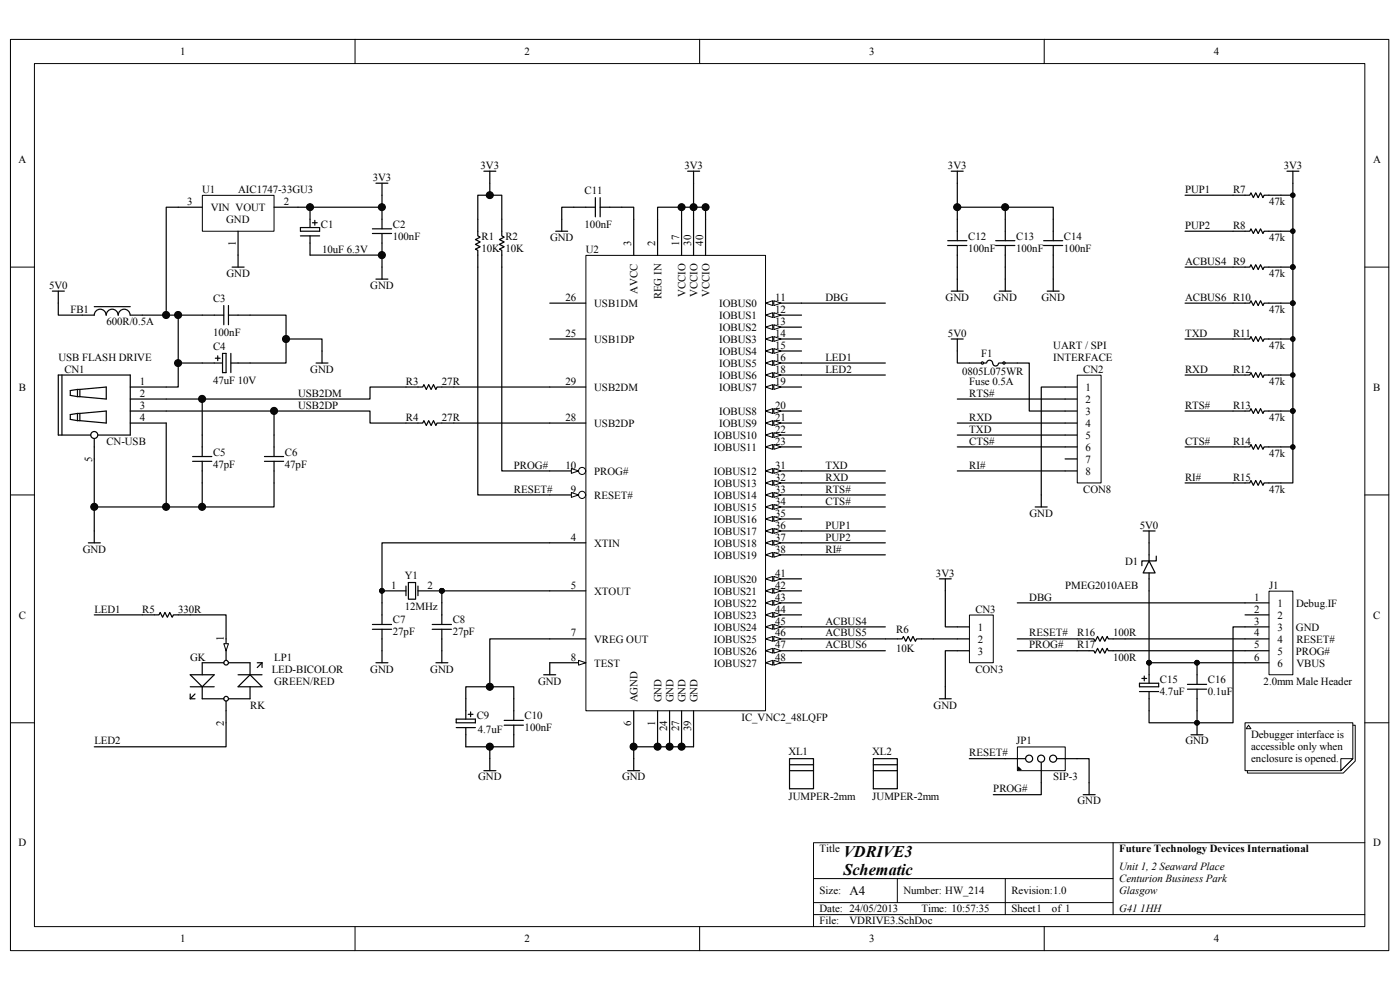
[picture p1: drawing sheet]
<svg xmlns="http://www.w3.org/2000/svg" width="420mm" height="297mm" viewBox="0 0 420 297" stroke-linecap="round" stroke-linejoin="round" font-family="sans-serif">
<path d="M3.1 11.8h413.5v273.1h-413.5z" fill="none" stroke="#000" stroke-width=".3"/>
<path d="M10.4 19.1h399v258.6h-399z" fill="#fff"/>
<g fill="none" stroke="#000" stroke-width=".3">
<path d="M10.3 19h399.1v258.7h-399.1zM106.5 11.8v7.2M209.9 11.8v7.2M313.3 11.8v7.2M3.1 80.1h7.2M409.4 80.1h7.2M3.1 148.3h7.2M409.4 148.3h7.2M3.1 216.6h7.2M409.4 216.6h7.2M333.9 252.6v21.5M409.4 252.6h-165.3v25.1"/>
<path d="M106.5 277.7v7.2M209.9 277.7v7.2M244.1 263.3h89.8M244.1 274.1h165.3M244.1 270.5h89.8M269.2 263.3v7.2M301.6 263.3v10.8M313.3 277.7v7.2"/>
<circle cx="146.9" cy="58.5" r=".69"/>
<circle cx="93" cy="62.1" r=".69"/>
<circle cx="114.6" cy="76.4" r=".7"/>
<circle cx="114.6" cy="62.1" r=".69"/>
<circle cx="204.5" cy="62.1" r=".69"/>
<circle cx="208.1" cy="62.1" r=".69"/>
<circle cx="287.2" cy="62.1" r=".69"/>
<circle cx="301.6" cy="62.1" r=".69"/>
<circle cx="49.8" cy="94.4" r=".7"/>
<circle cx="53.4" cy="94.4" r=".7"/>
<circle cx="53.4" cy="108.8" r=".69"/>
<circle cx="60.6" cy="119.6" r=".7"/>
<circle cx="85.8" cy="101.6" r=".7"/>
<circle cx="82.2" cy="123.2" r=".69"/>
<circle cx="28.3" cy="151.9" r=".7"/>
<circle cx="49.8" cy="151.9" r=".7"/>
<circle cx="60.6" cy="151.9" r=".7"/>
<circle cx="344.7" cy="198.6" r=".7"/>
<circle cx="359.1" cy="198.6" r=".7"/>
<circle cx="146.9" cy="205.8" r=".69"/>
<circle cx="359.1" cy="216.6" r=".69"/>
<circle cx="146.9" cy="223.8" r=".69"/>
<circle cx="190.1" cy="223.8" r=".7"/>
<circle cx="197.3" cy="223.8" r=".71"/>
<circle cx="200.9" cy="223.8" r=".69"/>
<circle cx="204.5" cy="223.8" r=".69"/>
</g>
<g fill="#000">
<circle cx="146.9" cy="58.5" r=".69"/>
<circle cx="93" cy="62.1" r=".69"/>
<circle cx="114.6" cy="76.4" r=".7"/>
<circle cx="114.6" cy="62.1" r=".69"/>
<circle cx="204.5" cy="62.1" r=".69"/>
<circle cx="208.1" cy="62.1" r=".69"/>
<circle cx="287.2" cy="62.1" r=".69"/>
<circle cx="301.6" cy="62.1" r=".69"/>
<circle cx="49.8" cy="94.4" r=".7"/>
<circle cx="53.4" cy="94.4" r=".7"/>
<circle cx="53.4" cy="108.8" r=".69"/>
<circle cx="60.6" cy="119.6" r=".7"/>
<circle cx="85.8" cy="101.6" r=".7"/>
<circle cx="82.2" cy="123.2" r=".69"/>
<circle cx="28.3" cy="151.9" r=".7"/>
<circle cx="49.8" cy="151.9" r=".7"/>
<circle cx="60.6" cy="151.9" r=".7"/>
<circle cx="344.7" cy="198.6" r=".7"/>
<circle cx="359.1" cy="198.6" r=".7"/>
<circle cx="146.9" cy="205.8" r=".69"/>
<circle cx="359.1" cy="216.6" r=".69"/>
<circle cx="146.9" cy="223.8" r=".69"/>
<circle cx="190.1" cy="223.8" r=".7"/>
<circle cx="197.3" cy="223.8" r=".71"/>
<circle cx="200.9" cy="223.8" r=".69"/>
<circle cx="204.5" cy="223.8" r=".69"/>
</g>
<path d="M175.8 76.6h53.9v136.4h-53.9z" fill="#fff"/>
<path d="M175.8 76.5h53.9v136.5h-53.9z" fill="none" stroke="#000" stroke-width=".3"/>
<path d="M229.7 90.8h10.8" fill="none" stroke="#000" stroke-width=".36"/>
<path d="M229.7 90.8l2.1-.7v1.5z" fill="#fff"/>
<path d="M229.7 90.8l2.1-.7v1.5z" fill="none" stroke="#000" stroke-width=".3"/>
<path d="M232.2 90.1l2.1 .7-2.1 .8z" fill="#fff"/>
<path d="M232.2 90.1l2.1 .7-2.1 .8z" fill="none" stroke="#000" stroke-width=".3"/>
<path d="M229.7 94.4h10.8" fill="none" stroke="#000" stroke-width=".36"/>
<path d="M229.7 94.4l2.1-.7v1.5z" fill="#fff"/>
<path d="M229.7 94.4l2.1-.7v1.5z" fill="none" stroke="#000" stroke-width=".3"/>
<path d="M232.2 93.7l2.1 .7-2.1 .8z" fill="#fff"/>
<path d="M232.2 93.7l2.1 .7-2.1 .8z" fill="none" stroke="#000" stroke-width=".3"/>
<path d="M229.7 98h10.8" fill="none" stroke="#000" stroke-width=".36"/>
<path d="M229.7 98l2.1-.7v1.5z" fill="#fff"/>
<path d="M229.7 98l2.1-.7v1.5z" fill="none" stroke="#000" stroke-width=".3"/>
<path d="M232.2 97.3l2.1 .7-2.1 .8z" fill="#fff"/>
<path d="M232.2 97.3l2.1 .7-2.1 .8z" fill="none" stroke="#000" stroke-width=".3"/>
<path d="M190.1 65.7v10.8M197.3 65.7v10.8M204.5 65.7v10.8M208.1 65.7v10.8M211.7 65.7v10.8M164.9 148.3h10.8" fill="none" stroke="#000" stroke-width=".36"/>
<circle cx="174.6" cy="148.3" r="1.07" fill="#fff"/>
<circle cx="174.6" cy="148.3" r="1.07" fill="none" stroke="#000" stroke-width=".3"/>
<path d="M171.4 147.6l2.2 .7-2.2 .8z" fill="#fff"/>
<path d="M171.4 147.6l2.2 .7-2.2 .8z" fill="none" stroke="#000" stroke-width=".3"/>
<path d="M164.9 141.1h10.8" fill="none" stroke="#000" stroke-width=".36"/>
<circle cx="174.6" cy="141.1" r="1.06" fill="#fff"/>
<circle cx="174.6" cy="141.1" r="1.06" fill="none" stroke="#000" stroke-width=".3"/>
<path d="M171.4 140.4l2.2 .7-2.2 .8z" fill="#fff"/>
<path d="M171.4 140.4l2.2 .7-2.2 .8z" fill="none" stroke="#000" stroke-width=".3"/>
<path d="M164.9 191.5h10.8M164.9 198.6h10.8" fill="none" stroke="#000" stroke-width=".36"/>
<path d="M173.6 197.9l2.1 .7-2.1 .7z" fill="#fff"/>
<path d="M173.6 197.9l2.1 .7-2.1 .7z" fill="none" stroke="#000" stroke-width=".3"/>
<path d="M164.9 90.8h10.8M164.9 101.6h10.8M164.9 116h10.8M229.7 105.2h10.8M164.9 126.8h10.8M164.9 162.7h10.8M164.9 177.1h10.8M190.1 213v10.8M197.3 213v10.8M200.9 213v10.8M204.5 213v10.8M208.1 213v10.8" fill="none" stroke="#000" stroke-width=".36"/>
<path d="M229.7 105.2l2.1-.7v1.4z" fill="#fff"/>
<path d="M229.7 105.2l2.1-.7v1.4z" fill="none" stroke="#000" stroke-width=".3"/>
<path d="M232.2 104.5l2.1 .7-2.1 .7z" fill="#fff"/>
<path d="M232.2 104.5l2.1 .7-2.1 .7z" fill="none" stroke="#000" stroke-width=".3"/>
<path d="M229.7 101.6h10.8" fill="none" stroke="#000" stroke-width=".36"/>
<path d="M229.7 101.6l2.1-.7v1.4z" fill="#fff"/>
<path d="M229.7 101.6l2.1-.7v1.4z" fill="none" stroke="#000" stroke-width=".3"/>
<path d="M232.2 100.9l2.1 .7-2.1 .7z" fill="#fff"/>
<path d="M232.2 100.9l2.1 .7-2.1 .7z" fill="none" stroke="#000" stroke-width=".3"/>
<path d="M229.7 108.8h10.8" fill="none" stroke="#000" stroke-width=".36"/>
<path d="M229.7 108.8l2.1-.7v1.4z" fill="#fff"/>
<path d="M229.7 108.8l2.1-.7v1.4z" fill="none" stroke="#000" stroke-width=".3"/>
<path d="M232.2 108.1l2.1 .7-2.1 .7z" fill="#fff"/>
<path d="M232.2 108.1l2.1 .7-2.1 .7z" fill="none" stroke="#000" stroke-width=".3"/>
<path d="M229.7 112.4h10.8" fill="none" stroke="#000" stroke-width=".36"/>
<path d="M229.7 112.4l2.1-.7v1.4z" fill="#fff"/>
<path d="M229.7 112.4l2.1-.7v1.4z" fill="none" stroke="#000" stroke-width=".3"/>
<path d="M232.2 111.7l2.1 .7-2.1 .7z" fill="#fff"/>
<path d="M232.2 111.7l2.1 .7-2.1 .7z" fill="none" stroke="#000" stroke-width=".3"/>
<path d="M229.7 116h10.8" fill="none" stroke="#000" stroke-width=".36"/>
<path d="M229.7 116l2.1-.7v1.4z" fill="#fff"/>
<path d="M229.7 116l2.1-.7v1.4z" fill="none" stroke="#000" stroke-width=".3"/>
<path d="M232.2 115.3l2.1 .7-2.1 .7z" fill="#fff"/>
<path d="M232.2 115.3l2.1 .7-2.1 .7z" fill="none" stroke="#000" stroke-width=".3"/>
<path d="M229.7 123.2h10.8" fill="none" stroke="#000" stroke-width=".36"/>
<path d="M229.7 123.2l2.1-.7v1.4z" fill="#fff"/>
<path d="M229.7 123.2l2.1-.7v1.4z" fill="none" stroke="#000" stroke-width=".3"/>
<path d="M232.2 122.5l2.1 .7-2.1 .7z" fill="#fff"/>
<path d="M232.2 122.5l2.1 .7-2.1 .7z" fill="none" stroke="#000" stroke-width=".3"/>
<path d="M229.7 126.8h10.8" fill="none" stroke="#000" stroke-width=".36"/>
<path d="M229.7 126.8l2.1-.7v1.4z" fill="#fff"/>
<path d="M229.7 126.8l2.1-.7v1.4z" fill="none" stroke="#000" stroke-width=".3"/>
<path d="M232.2 126.1l2.1 .7-2.1 .7z" fill="#fff"/>
<path d="M232.2 126.1l2.1 .7-2.1 .7z" fill="none" stroke="#000" stroke-width=".3"/>
<path d="M229.7 130.4h10.8" fill="none" stroke="#000" stroke-width=".36"/>
<path d="M229.7 130.4l2.1-.7v1.4z" fill="#fff"/>
<path d="M229.7 130.4l2.1-.7v1.4z" fill="none" stroke="#000" stroke-width=".3"/>
<path d="M232.2 129.7l2.1 .7-2.1 .7z" fill="#fff"/>
<path d="M232.2 129.7l2.1 .7-2.1 .7z" fill="none" stroke="#000" stroke-width=".3"/>
<path d="M229.7 133.9h10.8" fill="none" stroke="#000" stroke-width=".36"/>
<path d="M229.7 133.9l2.1-.7v1.5z" fill="#fff"/>
<path d="M229.7 133.9l2.1-.7v1.5z" fill="none" stroke="#000" stroke-width=".3"/>
<path d="M232.2 133.2l2.1 .7-2.1 .8z" fill="#fff"/>
<path d="M232.2 133.2l2.1 .7-2.1 .8z" fill="none" stroke="#000" stroke-width=".3"/>
<path d="M229.7 141.1h10.8" fill="none" stroke="#000" stroke-width=".36"/>
<path d="M229.7 141.1l2.1-.7v1.5z" fill="#fff"/>
<path d="M229.7 141.1l2.1-.7v1.5z" fill="none" stroke="#000" stroke-width=".3"/>
<path d="M232.2 140.4l2.1 .7-2.1 .8z" fill="#fff"/>
<path d="M232.2 140.4l2.1 .7-2.1 .8z" fill="none" stroke="#000" stroke-width=".3"/>
<path d="M229.7 144.7h10.8" fill="none" stroke="#000" stroke-width=".36"/>
<path d="M229.7 144.7l2.1-.7v1.5z" fill="#fff"/>
<path d="M229.7 144.7l2.1-.7v1.5z" fill="none" stroke="#000" stroke-width=".3"/>
<path d="M232.2 144l2.1 .7-2.1 .8z" fill="#fff"/>
<path d="M232.2 144l2.1 .7-2.1 .8z" fill="none" stroke="#000" stroke-width=".3"/>
<path d="M229.7 148.3h10.8" fill="none" stroke="#000" stroke-width=".36"/>
<path d="M229.7 148.3l2.1-.7v1.5z" fill="#fff"/>
<path d="M229.7 148.3l2.1-.7v1.5z" fill="none" stroke="#000" stroke-width=".3"/>
<path d="M232.2 147.6l2.1 .7-2.1 .8z" fill="#fff"/>
<path d="M232.2 147.6l2.1 .7-2.1 .8z" fill="none" stroke="#000" stroke-width=".3"/>
<path d="M229.7 155.5h10.8" fill="none" stroke="#000" stroke-width=".36"/>
<path d="M229.7 155.5l2.1-.7v1.5z" fill="#fff"/>
<path d="M229.7 155.5l2.1-.7v1.5z" fill="none" stroke="#000" stroke-width=".3"/>
<path d="M232.2 154.8l2.1 .7-2.1 .8z" fill="#fff"/>
<path d="M232.2 154.8l2.1 .7-2.1 .8z" fill="none" stroke="#000" stroke-width=".3"/>
<path d="M229.7 151.9h10.8" fill="none" stroke="#000" stroke-width=".36"/>
<path d="M229.7 151.9l2.1-.7v1.5z" fill="#fff"/>
<path d="M229.7 151.9l2.1-.7v1.5z" fill="none" stroke="#000" stroke-width=".3"/>
<path d="M232.2 151.2l2.1 .7-2.1 .8z" fill="#fff"/>
<path d="M232.2 151.2l2.1 .7-2.1 .8z" fill="none" stroke="#000" stroke-width=".3"/>
<path d="M229.7 159.1h10.8" fill="none" stroke="#000" stroke-width=".36"/>
<path d="M229.7 159.1l2.1-.7v1.5z" fill="#fff"/>
<path d="M229.7 159.1l2.1-.7v1.5z" fill="none" stroke="#000" stroke-width=".3"/>
<path d="M232.2 158.4l2.1 .7-2.1 .8z" fill="#fff"/>
<path d="M232.2 158.4l2.1 .7-2.1 .8z" fill="none" stroke="#000" stroke-width=".3"/>
<path d="M229.7 162.7h10.8" fill="none" stroke="#000" stroke-width=".36"/>
<path d="M229.7 162.7l2.1-.7v1.4z" fill="#fff"/>
<path d="M229.7 162.7l2.1-.7v1.4z" fill="none" stroke="#000" stroke-width=".3"/>
<path d="M232.2 162l2.1 .7-2.1 .7z" fill="#fff"/>
<path d="M232.2 162l2.1 .7-2.1 .7z" fill="none" stroke="#000" stroke-width=".3"/>
<path d="M229.7 166.3h10.8" fill="none" stroke="#000" stroke-width=".36"/>
<path d="M229.7 166.3l2.1-.7v1.4z" fill="#fff"/>
<path d="M229.7 166.3l2.1-.7v1.4z" fill="none" stroke="#000" stroke-width=".3"/>
<path d="M232.2 165.6l2.1 .7-2.1 .7z" fill="#fff"/>
<path d="M232.2 165.6l2.1 .7-2.1 .7z" fill="none" stroke="#000" stroke-width=".3"/>
<path d="M229.7 173.5h10.8" fill="none" stroke="#000" stroke-width=".36"/>
<path d="M229.7 173.5l2.1-.7v1.4z" fill="#fff"/>
<path d="M229.7 173.5l2.1-.7v1.4z" fill="none" stroke="#000" stroke-width=".3"/>
<path d="M232.2 172.8l2.1 .7-2.1 .7z" fill="#fff"/>
<path d="M232.2 172.8l2.1 .7-2.1 .7z" fill="none" stroke="#000" stroke-width=".3"/>
<path d="M229.7 177.1h10.8" fill="none" stroke="#000" stroke-width=".36"/>
<path d="M229.7 177.1l2.1-.7v1.4z" fill="#fff"/>
<path d="M229.7 177.1l2.1-.7v1.4z" fill="none" stroke="#000" stroke-width=".3"/>
<path d="M232.2 176.4l2.1 .7-2.1 .7z" fill="#fff"/>
<path d="M232.2 176.4l2.1 .7-2.1 .7z" fill="none" stroke="#000" stroke-width=".3"/>
<path d="M229.7 180.7h10.8" fill="none" stroke="#000" stroke-width=".36"/>
<path d="M229.7 180.7l2.1-.7v1.4z" fill="#fff"/>
<path d="M229.7 180.7l2.1-.7v1.4z" fill="none" stroke="#000" stroke-width=".3"/>
<path d="M232.2 180l2.1 .7-2.1 .7z" fill="#fff"/>
<path d="M232.2 180l2.1 .7-2.1 .7z" fill="none" stroke="#000" stroke-width=".3"/>
<path d="M229.7 187.9h10.8" fill="none" stroke="#000" stroke-width=".36"/>
<path d="M229.7 187.9l2.1-.7v1.4z" fill="#fff"/>
<path d="M229.7 187.9l2.1-.7v1.4z" fill="none" stroke="#000" stroke-width=".3"/>
<path d="M232.2 187.2l2.1 .7-2.1 .7z" fill="#fff"/>
<path d="M232.2 187.2l2.1 .7-2.1 .7z" fill="none" stroke="#000" stroke-width=".3"/>
<path d="M229.7 184.3h10.8" fill="none" stroke="#000" stroke-width=".36"/>
<path d="M229.7 184.3l2.1-.7v1.4z" fill="#fff"/>
<path d="M229.7 184.3l2.1-.7v1.4z" fill="none" stroke="#000" stroke-width=".3"/>
<path d="M232.2 183.6l2.1 .7-2.1 .7z" fill="#fff"/>
<path d="M232.2 183.6l2.1 .7-2.1 .7z" fill="none" stroke="#000" stroke-width=".3"/>
<path d="M229.7 191.5h10.8" fill="none" stroke="#000" stroke-width=".36"/>
<path d="M229.7 191.5l2.1-.7v1.4z" fill="#fff"/>
<path d="M229.7 191.5l2.1-.7v1.4z" fill="none" stroke="#000" stroke-width=".3"/>
<path d="M232.2 190.8l2.1 .7-2.1 .7z" fill="#fff"/>
<path d="M232.2 190.8l2.1 .7-2.1 .7z" fill="none" stroke="#000" stroke-width=".3"/>
<path d="M229.7 195h10.8" fill="none" stroke="#000" stroke-width=".36"/>
<path d="M229.7 195l2.1-.7v1.4z" fill="#fff"/>
<path d="M229.7 195l2.1-.7v1.4z" fill="none" stroke="#000" stroke-width=".3"/>
<path d="M232.2 194.3l2.1 .7-2.1 .7z" fill="#fff"/>
<path d="M232.2 194.3l2.1 .7-2.1 .7z" fill="none" stroke="#000" stroke-width=".3"/>
<path d="M229.7 198.6h10.8" fill="none" stroke="#000" stroke-width=".36"/>
<path d="M229.7 198.6l2.1-.7v1.4z" fill="#fff"/>
<path d="M229.7 198.6l2.1-.7v1.4z" fill="none" stroke="#000" stroke-width=".3"/>
<path d="M232.2 197.9l2.1 .7-2.1 .7z" fill="#fff"/>
<g fill="none" stroke="#000" stroke-width=".3">
<path d="M232.2 197.9l2.1 .7-2.1 .7z"/>
<circle cx="146.9" cy="58.5" r="1.05"/>
<circle cx="60.6" cy="119.6" r="1.06"/>
<circle cx="82.2" cy="123.2" r="1.06"/>
<circle cx="28.3" cy="151.9" r="1.06"/>
<circle cx="49.8" cy="151.9" r="1.06"/>
<circle cx="60.6" cy="151.9" r="1.06"/>
<circle cx="132.6" cy="177.1" r=".71"/>
<circle cx="146.9" cy="205.8" r="1.06"/>
<circle cx="146.9" cy="223.8" r="1.06"/>
<circle cx="190.1" cy="223.8" r="1.06"/>
<circle cx="197.3" cy="223.8" r="1.06"/>
<circle cx="200.9" cy="223.8" r="1.06"/>
<circle cx="204.5" cy="223.8" r="1.06"/>
</g>
<g fill="none" stroke="#000" stroke-width=".36">
<path d="M145.2 51.3h3.6M146.9 51.3v7.2M143.3 65.7v-7.2h7.2v7.2M143.3 80.1v68.2h21.6M150.5 80.1v61h14.4M60.7 119.6v10.8M121.8 116h-10.8v3.6h-61.1M136.1 116h28.8M240.5 108.8h25.1M240.5 112.4h25.1M285.4 101.6h3.6M287.2 101.6v3.6"/>
<path d="M287.2 119.6h32.3M305.2 108.8h3.6v14.4h10.7M319.5 116h-7.1v35.9M28.3 137.5v25.2M49.9 123.2h61.1v3.6h10.8M49.9 126.8v25.1M82.2 123.2v7.2M136.1 126.8h28.8M287.2 126.8h32.3M287.2 130.4h32.3M287.2 133.9h32.3M60.7 144.7v7.2"/>
<path d="M82.2 144.7v7.2h-53.9M240.5 151.9h25.1M240.5 141.1h25.1M240.5 144.7h25.1M240.5 148.3h25.1M240.5 159.1h25.1M287.2 141.1h32.3M310.6 151.9h3.6M26.5 162.7h3.6M164.9 162.7h-50.3v18M164.9 177.1h-32.4v3.6M240.5 162.7h25.1"/>
<path d="M240.5 166.3h25.1M281.8 173.5h3.6M283.6 173.5v14.4h3.6M28.3 184.3h14.4M57.1 184.3h10.7v7.2M112.8 198.6h3.6M114.6 195v3.6M130.8 198.6h3.6M132.5 195v3.6M164.9 191.5h-18v14.3M164.9 198.6v3.6M240.5 191.5h25.1"/>
<path d="M240.5 195h25.1M280 191.5h7.2M287.2 195h-3.6v14.4M67.8 216.6v7.2h-39.5M136.9 215.5h5.7v1.1h-5.7zM136.9 218.1h5.7M139.7 215.5v-9.7h14.4v10.1M140.5 214.1h1.4M141.2 213.4v1.4M151.3 215.9h5.7M151.3 217.3h5.7M154.1 217.3v6.5h-14.4v-5.7"/>
<path d="M163.1 202.2h3.6M281.8 209.4h3.6M145.2 231h3.6M146.9 223.8v7.2M188.3 231h3.6M208.1 223.8h-18v7.2"/>
</g>
<g fill="#000">
<circle cx="146.9" cy="58.5" r="1.05"/>
<circle cx="60.6" cy="119.6" r="1.06"/>
<circle cx="82.2" cy="123.2" r="1.06"/>
<circle cx="28.3" cy="151.9" r="1.06"/>
<circle cx="49.8" cy="151.9" r="1.06"/>
<circle cx="60.6" cy="151.9" r="1.06"/>
<circle cx="132.6" cy="177.1" r=".71"/>
<circle cx="146.9" cy="205.8" r="1.06"/>
<circle cx="146.9" cy="223.8" r="1.06"/>
<circle cx="190.1" cy="223.8" r="1.06"/>
<circle cx="197.3" cy="223.8" r="1.06"/>
<circle cx="200.9" cy="223.8" r="1.06"/>
<circle cx="204.5" cy="223.8" r="1.06"/>
</g>
<path d="M323.2 112.5h7.1v32.2h-7.1z" fill="#fff"/>
<path d="M323.2 112.4h7.1v32.3h-7.1z" fill="none" stroke="#000" stroke-width=".3"/>
<path d="M319.5 116h3.6M319.5 119.6h3.6M319.5 123.2h3.6M319.5 126.8h3.6M319.5 130.4h3.6M319.5 133.9h3.6M319.5 137.5h3.6M319.5 141.1h3.6" fill="none" stroke="#000" stroke-width=".36"/>
<path d="M290.9 184.4h7.1v14.2h-7.1z" fill="#fff"/>
<path d="M290.8 184.3h7.2v14.3h-7.2z" fill="none" stroke="#000" stroke-width=".3"/>
<path d="M67.8 191.5v3.5M287.2 187.9h3.6M287.2 191.5h3.6M287.2 195h3.6" fill="none" stroke="#000" stroke-width=".36"/>
<path d="M67.1 192.9h1.4l-.7 2.1z" fill="#fff"/>
<g fill="none" stroke="#000" stroke-width=".3">
<path d="M67.1 192.9h1.4l-.7 2.1z"/>
<circle cx="387.8" cy="58.5" r=".69"/>
<circle cx="204.5" cy="62.1" r="1.05"/>
<circle cx="208.1" cy="62.1" r="1.05"/>
<circle cx="211.7" cy="62.1" r="1.05"/>
<circle cx="287.2" cy="62.1" r="1.05"/>
<circle cx="301.5" cy="62.1" r="1.05"/>
<circle cx="387.8" cy="69.3" r=".69"/>
<circle cx="387.8" cy="80" r=".69"/>
<circle cx="387.8" cy="90.9" r=".69"/>
<circle cx="387.8" cy="101.6" r=".7"/>
<circle cx="387.8" cy="112.4" r=".69"/>
<circle cx="387.8" cy="123.2" r=".69"/>
<circle cx="387.8" cy="134" r=".69"/>
<circle cx="114.6" cy="177.1" r=".71"/>
<circle cx="132.6" cy="177.1" r=".71"/>
<circle cx="344.7" cy="198.6" r=".7"/>
<circle cx="359.1" cy="198.6" r=".7"/>
<circle cx="359.1" cy="216.6" r=".69"/>
</g>
<g fill="none" stroke="#000" stroke-width=".36">
<path d="M178.6 59.2v5.8M180 59.2v5.8M206.3 51.3h3.6M208.1 51.3v10.8h3.6v3.6M285.4 51.3h3.6M287.2 51.3v10.8M355.5 58.5h19.4l.4-.7 .7 1.4 .7-1.4 .7 1.4 .8-1.4 .7 1.4 .3-.7h8.7M386.1 51.3h3.6M387.9 51.3v28.8h-8.7l-.3 .7-.7-1.5-.8 1.5-.7-1.5-.7 1.5-.7-1.5-.4 .8h-19.4M166.7 69.3h3.6M178.6 62.1h-10.1v7.2M180 62.1h10.1v3.6"/>
<path d="M197.3 65.7v-3.6h10.8v3.6M204.5 62.1v3.6M284.3 73.6h5.8M284.3 72.1h5.8M287.2 72.1v-10h28.8v10M287.2 73.6v13.6M298.7 73.6h5.8M298.7 72.1h5.8M301.6 62.1v10M301.6 73.6v13.6M313.1 73.6h5.7M313.1 72.1h5.7"/>
<path d="M316 73.6v13.6M355.5 69.3h19.4l.4-.7 .7 1.4 .7-1.4 .7 1.4 .8-1.4 .7 1.4 .3-.7h8.7M240.5 90.8h25.1M285.4 87.2h3.6M299.8 87.2h3.6M314.2 87.2h3.6M387.9 80.1v10.7h-8.7l-.3 .8-.7-1.5-.8 1.5-.7-1.5-.7 1.5-.7-1.5-.4 .7h-19.4M387.9 90.8v32.4h-8.7l-.3 .7-.7-1.4-.8 1.4-.7-1.4-.7 1.4-.7-1.4-.4 .7h-19.4M121.8 116h5l.4-.7 .7 1.4 .7-1.4 .7 1.4 .7-1.4 .8 1.4 .3-.7h5M355.5 101.6h19.4l.4-.7 .7 1.4 .7-1.4 .7 1.4 .8-1.4 .7 1.4 .3-.7h8.7M355.5 112.4h19.4l.4-.7 .7 1.4 .7-1.4 .7 1.4 .8-1.4 .7 1.4 .3-.7h8.7M57.8 136.8h5.7"/>
<path d="M57.8 138.3h5.7M60.7 130.4v6.4M60.7 138.3v6.4M79.3 136.8h5.8M79.3 138.3h5.8M82.2 130.4v6.4M82.2 138.3v6.4M121.8 126.8h5l.4-.7 .7 1.4 .7-1.4 .7 1.4 .7-1.4 .8 1.4 .3-.7h5M355.5 133.9h19.4l.4-.7 .7 1.5 .7-1.5 .7 1.5 .8-1.5 .7 1.5 .3-.8h8.7M387.9 123.2v21.5h-8.7l-.3 .8-.7-1.5-.8 1.5-.7-1.5-.7 1.5-.7-1.5-.4 .7h-19.4M342.9 159.1h3.6M344.7 159.1v3.6"/>
<path d="M114.6 177.1h7.2M121.8 175.6v2.9M122.5 174.6h2.2v5h-2.2zM125.4 177.1h7.1M125.4 175.6v2.9M344.7 177.1v21.5h28.8M67.1 198.6h-6.4v3.6M67.8 195v2.9M68.5 198.6h6.5v3.6M77.2 198.6h1.4M78.6 198.6l-1.4 1.5M78.6 198.6v1.5"/>
<path d="M111.7 188.6h5.8M111.7 187.2h5.8M114.6 180.7v6.5M114.6 188.6v6.4M129.7 188.6h5.7M129.7 187.2h5.7M132.5 180.7v6.5M132.5 188.6v6.4M240.5 187.9h25.1M305.2 195h23l.3 .7 .8-1.4 .7 1.4 .7-1.4 .7 1.4 .7-1.4 .4 .7h41M305.2 191.5h23l.3 .7 .8-1.4 .7 1.4 .7-1.4 .7 1.4 .7-1.4 .4 .7h41M305.2 180.7h68.3"/>
<path d="M344.7 198.6v6.2M359.1 198.6v6.5M373.5 187.9h-3.6v28.7h-25.2v-9.3M57.1 202.2h7.2l-3.6 3.6zM57.1 205.8h7.2M57.1 208v1.4M57.1 209.4h1.4M58.5 208l-1.4 1.4M60.7 205.8v3.6h6.4M67.8 210.1v6.5M71.4 202.2h7.2M71.4 205.8l3.6-3.6 3.6 3.6z"/>
<path d="M75 205.8v3.6h-6.5M341.8 204.8h5.8v1h-5.8zM341.8 207.3h5.8M342.6 203.3h1.4M343.3 202.6v1.4M356.2 206.5h5.8M356.2 205.1h5.8M359.1 206.5v13.7M357.3 220.2h3.6"/>
<circle cx="67.8" cy="198.6" r=".7"/>
<circle cx="67.8" cy="209.4" r=".71"/>
</g>
<g fill="#000">
<circle cx="387.8" cy="58.5" r=".69"/>
<circle cx="204.5" cy="62.1" r="1.05"/>
<circle cx="208.1" cy="62.1" r="1.05"/>
<circle cx="211.7" cy="62.1" r="1.05"/>
<circle cx="287.2" cy="62.1" r="1.05"/>
<circle cx="301.5" cy="62.1" r="1.05"/>
<circle cx="387.8" cy="69.3" r=".69"/>
<circle cx="387.8" cy="80" r=".69"/>
<circle cx="387.8" cy="90.9" r=".69"/>
<circle cx="387.8" cy="101.6" r=".7"/>
<circle cx="387.8" cy="112.4" r=".69"/>
<circle cx="387.8" cy="123.2" r=".69"/>
<circle cx="387.8" cy="134" r=".69"/>
<circle cx="114.6" cy="177.1" r=".71"/>
<circle cx="132.6" cy="177.1" r=".71"/>
<circle cx="344.7" cy="198.6" r=".7"/>
<circle cx="359.1" cy="198.6" r=".7"/>
<circle cx="359.1" cy="216.6" r=".69"/>
</g>
<path d="M380.7 177.2h7.2v25h-7.2z" fill="#fff"/>
<path d="M380.7 177.2h7.2v25h-7.2z" fill="none" stroke="#000" stroke-width=".3"/>
<g fill="none" stroke="#000" stroke-width=".36">
<path d="M24.7 94.4h3.6a1.78 1.78 0 0 1 1.8-1.7 1.78 1.78 0 0 1 1.7 1.7M28.3 91.9h10.8M31.9 94.4a1.78 1.78 0 0 1 1.8-1.7 1.78 1.78 0 0 1 1.7 1.7M35.5 94.4a1.78 1.78 0 0 1 1.8-1.7 1.78 1.78 0 0 1 1.7 1.7M39.1 94.4h3.6M18.6 112.4v18M23.2 118.9h.8M23.2 116.7v2.2M23.2 116.7h.8M23.2 116.7l-2.1 .4v1.4l2.1 .4M24 116.7l7.9-.7v3.6l-7.9-.7M24 116.7v2.2"/>
<path d="M39.1 116h10.8M39.1 119.6h10.8M23.2 123.9v2.2M23.2 123.9h.8M23.2 126.1h.8M23.2 123.9l-2.1 .3v1.5l2.1 .4M24 123.9l7.9-.7v3.6l-7.9-.7M24 123.9v2.2M27.2 130.4h-9.7v-18h21.6v18h-9.7M28.3 131.4v6.1M39.1 123.2h10.8M39.1 126.8h10.8"/>
<path d="M42.7 184.3h5l.3-.7 .8 1.4 .7-1.4 .7 1.4 .7-1.4 .7 1.4 .4-.7h5.1M373.5 180.7h7.2M373.5 184.3h7.2M373.5 187.9h7.2M373.5 191.5h7.2M373.5 195h7.2M373.5 198.6h7.2"/>
<circle cx="28.3" cy="130.4" r="1.05"/>
</g>
<path d="M60.7 58.6h21.5v10.7h-21.5z" fill="#fff"/>
<g fill="none" stroke="#000" stroke-width=".3">
<path d="M60.7 58.5h21.5v10.8h-21.5z"/>
<circle cx="93" cy="62.1" r="1.05"/>
<circle cx="114.6" cy="76.5" r="1.06"/>
<circle cx="114.6" cy="62.1" r="1.05"/>
<circle cx="49.8" cy="94.4" r="1.06"/>
<circle cx="53.4" cy="94.4" r="1.06"/>
<circle cx="53.4" cy="108.8" r="1.05"/>
<circle cx="85.8" cy="101.6" r="1.06"/>
</g>
<g fill="none" stroke="#000" stroke-width=".36">
<path d="M112.8 54.9h3.6M114.6 54.9v7.2h-32.4M60.7 62.1h-10.8v32.3M71.4 69.3v10.8M90.1 68.2h5.8v1.1h-5.8zM90.1 70.7h5.8M93 70.7v5.8h21.6v7.2M93 62.1v6.1M93.7 66.8h1.5M94.4 66v1.5M111.7 68.6h5.8M111.7 70h5.8"/>
<path d="M114.6 62.1v6.5M114.6 70v6.5M15.7 87.2h3.6M17.5 87.2v7.2h7.2M42.7 94.4h24.4M53.5 94.4v21.6h-3.6M67.1 91.6v5.7M68.5 94.4h17.3v14.4h-16.5M68.5 91.6v5.7M69.6 80.1h3.6M112.8 83.7h3.6M53.5 108.8h13.3"/>
<path d="M64.6 107.4h1.4M65.3 106.6v1.5M66.8 105.9h1v5.8h-1zM69.3 105.9v5.8M85.8 101.6h10.8v7.2M94.8 108.8h3.6M287.2 105.2v3.6h3.6"/>
</g>
<g fill="#000">
<circle cx="93" cy="62.1" r="1.05"/>
<circle cx="114.6" cy="76.5" r="1.06"/>
<circle cx="114.6" cy="62.1" r="1.05"/>
<circle cx="49.8" cy="94.4" r="1.06"/>
<circle cx="53.4" cy="94.4" r="1.06"/>
<circle cx="53.4" cy="108.8" r="1.05"/>
<circle cx="85.8" cy="101.6" r="1.06"/>
</g>
<path d="M305.3 223.9h14.3v7.1h-14.3z" fill="#fff"/>
<path d="M305.2 223.9h14.4v7.1h-14.4z" fill="none" stroke="#000" stroke-width=".3"/>
<path d="M301.6 227.4h6.1M312.4 228.5v6.1M317 227.4h6.1" fill="none" stroke="#000" stroke-width=".36"/>
<circle cx="308.7" cy="227.4" r="1.06" fill="#fff"/>
<circle cx="308.7" cy="227.4" r="1.06" fill="none" stroke="#000" stroke-width=".36"/>
<circle cx="312.3" cy="227.4" r="1.06" fill="#fff"/>
<circle cx="312.3" cy="227.4" r="1.06" fill="none" stroke="#000" stroke-width=".36"/>
<circle cx="315.9" cy="227.4" r="1.06" fill="#fff"/>
<g fill="none" stroke="#000" stroke-width=".36">
<path d="M143.3 65.7v5l.8 .4-1.5 .7 1.5 .7-1.5 .7 1.5 .8-1.5 .7 .7 .3v5.1M150.5 65.7v5l.8 .4-1.5 .7 1.5 .7-1.5 .7 1.5 .8-1.5 .7 .7 .3v5.1M290.8 108.8h3.6M295.1 108.8h.7M296 108.8a.89 .89 0 0 1 .9-.8 .89 .89 0 0 1 .9 .8M297.8 108.8a.87 .87 0 0 0 .9 .9 .87 .87 0 0 0 .9-.9M299.8 108.8h1.1M301.6 108.8h3.6M344.7 162.7v3.6M344.7 173.5v3.6M262 227.4h7.2v9h-7.2zM262 229.2h7.2"/>
<path d="M262 231h7.2M290.8 227.4h10.8M305.5 229.9l.7 .7h-.7zM325 238.2h3.5M326.7 234.6v3.6"/>
<circle cx="294.7" cy="108.8" r=".34"/>
<circle cx="301.2" cy="108.8" r=".34"/>
<circle cx="315.9" cy="227.4" r="1.06"/>
</g>
<path d="M344.7 168.1l1.8 3.6h-3.6z" fill="#fff"/>
<path d="M344.7 168.1l1.8 3.6h-3.6zM344.7 166.3v1.8M344.7 171.7v1.8M346.9 166.7v1.4h-4.3v1.4M265.6 191.5h5l.4-.7 .7 1.4 .8-1.4 .7 1.4 .7-1.4 .7 1.4 .4-.7h5M236.9 227.4h7.2v9h-7.2zM236.9 229.2h7.2M236.9 231h7.2M312.4 234.6v3.6h-14.4M323.1 227.4h3.6v7.2" fill="none" stroke="#000" stroke-width=".36"/>
<path d="M374.2 217.3h32.4v10.8l-3.6 3.6h-28.8z" fill-rule="evenodd" fill="#fff"/>
<path d="M374.2 217.3h32.4v10.8l-3.6 3.6h-28.8z" fill="none" stroke="#000" stroke-width=".3"/>
<path d="M373.5 216.6h32.3v10.8l-3.5 3.6h-28.8z" fill-rule="evenodd" fill="#fff"/>
<path d="M373.5 216.6h32.3v10.8l-3.5 3.6h-28.8z" fill="none" stroke="#000" stroke-width=".3"/>
<path d="M402.3 227.4h3.5l-3.5 3.6z" fill="#fff"/>
<path d="M402.3 227.4h3.5l-3.5 3.6z" fill="none" stroke="#000" stroke-width=".3"/>
<path d="M374.6 217.3l.7 1.1h-1.5z" fill="#fff"/>
<path d="M374.6 217.3l.7 1.1h-1.5z" fill="none" stroke="#000" stroke-width=".3"/>
<g font-size="4.9">
<text x="253" y="256.9">VDRIVE3</text>
<text x="253" y="262.3">Schematic</text>
</g>
<text font-size="3.9" x="254.8" y="268.3">A4</text>
<g font-size="3.3">
<text x="54" y="16.5">1</text>
<text x="157.4" y="16.5">2</text>
<text x="260.8" y="16.5">3</text>
<text x="364.2" y="16.5">4</text>
<text x="5.5" y="48.9">A</text>
<text x="144.2" y="50.6">3V3</text>
<text x="205.3" y="50.6">3V3</text>
<text x="284.4" y="50.6">3V3</text>
<text x="385.1" y="50.6">3V3</text>
<text x="411.9" y="48.9">A</text>
<text x="60.7" y="57.8">U1</text>
<text x="71.5" y="57.8">AIC1747-33GU3</text>
<text x="111.8" y="54.2">3V3</text>
<text x="175.4" y="58.2">C11</text>
<text x="355.5" y="57.8">PUP1</text>
<text x="369.9" y="57.8">R7</text>
<text x="56.2" y="61.4">3</text>
<text x="63.2" y="63.2">VIN VOUT</text>
<text x="85.1" y="61.4">2</text>
<text x="380.7" y="61.4">47k</text>
<text x="67.9" y="66.8">GND</text>
<text x="96.3" y="68.2">C1</text>
<text x="117.9" y="68.2">C2</text>
<text x="117.9" y="71.8">100nF</text>
<text x="144.4" y="71.8">R1</text>
<text x="151.6" y="71.8">R2</text>
<text x="175.4" y="68.2">100nF</text>
<text x="290.4" y="71.8">C12</text>
<text x="304.8" y="71.8">C13</text>
<text x="319.2" y="71.8">C14</text>
<text x="355.5" y="68.6">PUP2</text>
<text x="369.9" y="68.6">R8</text>
<text x="70.7" y="73.8" transform="rotate(-90 70.7 73.8)">1</text>
<text x="96.6" y="75.8">10uF 6.3V</text>
<text x="144.4" y="75.4">10K 10K</text>
<text x="165" y="72.2">GND</text>
<text x="175.7" y="75.8">U2</text>
<text x="189.4" y="73.6" transform="rotate(-90 189.4 73.6)">3</text>
<text x="196.6" y="73.6" transform="rotate(-90 196.6 73.6)">2</text>
<text x="203.8" y="73.6" transform="rotate(-90 203.8 73.6)">17</text>
<text x="207.4" y="73.6" transform="rotate(-90 207.4 73.6)">30</text>
<text x="211" y="73.6" transform="rotate(-90 211 73.6)">40</text>
<text x="290.4" y="75.4">100nF</text>
<text x="304.8" y="75.4">100nF</text>
<text x="319.2" y="75.4">100nF</text>
<text x="380.7" y="72.2">47k</text>
<text x="67.9" y="83">GND</text>
<text x="355.5" y="79.4">ACBUS4 R9</text>
<text x="380.7" y="83">47k</text>
<text x="14.7" y="86.6">5V0</text>
<text x="111.1" y="86.6">GND</text>
<text x="191.2" y="88" transform="rotate(-90 191.2 88)">AVCC</text>
<text x="198.4" y="89.7" transform="rotate(-90 198.4 89.7)">REG IN</text>
<text x="205.6" y="89.1" transform="rotate(-90 205.6 89.1)">VCCIO</text>
<text x="209.2" y="89.1" transform="rotate(-90 209.2 89.1)">VCCIO</text>
<text x="212.8" y="89.1" transform="rotate(-90 212.8 89.1)">VCCIO</text>
<text x="21.1" y="93.8">FB1</text>
<text x="63.9" y="90.5">C3</text>
<text x="169.6" y="90.2">26</text>
<text x="178.3" y="91.9">USB1DM</text>
<text x="215.8" y="91.9">IOBUS0</text>
<text x="215.8" y="95.5">IOBUS1</text>
<text x="232.5" y="90.2">11</text>
<text x="232.5" y="93.8">12</text>
<text x="247.6" y="90.2">DBG</text>
<text x="283.7" y="90.2">GND</text>
<text x="298.1" y="90.2">GND</text>
<text x="312.5" y="90.2">GND</text>
<text x="355.5" y="90.2">ACBUS6 R10</text>
<text x="380.7" y="93.8">47k</text>
<text x="31.9" y="97.3">600R/0.5A</text>
<text x="63.9" y="100.6">100nF</text>
<text x="169.6" y="100.9">25</text>
<text x="215.8" y="99.1">IOBUS2</text>
<text x="232.5" y="97.3">13</text>
<text x="232.5" y="100.9">14</text>
<text x="284.4" y="100.9">5V0</text>
<text x="355.5" y="100.9">TXD</text>
<text x="369.9" y="100.9">R11</text>
<text x="63.9" y="104.9">C4</text>
<text x="178.3" y="102.7">USB1DP</text>
<text x="215.8" y="106.3">IOBUS4</text>
<text x="215.8" y="102.7">IOBUS3</text>
<text x="232.5" y="104.5">15</text>
<text x="294.4" y="107.1">F1</text>
<text x="316" y="104.5">UART / SPI</text>
<text x="380.7" y="104.5">47k</text>
<text x="17.5" y="108.1">USB FLASH DRIVE</text>
<text x="19.3" y="111.7">CN1</text>
<text x="93.1" y="111.7">GND</text>
<text x="215.8" y="109.9">IOBUS5</text>
<text x="215.8" y="113.5">IOBUS6</text>
<text x="232.5" y="108.1">16</text>
<text x="232.5" y="111.7">18</text>
<text x="247.6" y="108.1">LED1</text>
<text x="247.6" y="111.7">LED2</text>
<text x="288.6" y="112.4">0805L075WR</text>
<text x="316" y="108.1">INTERFACE</text>
<text x="325" y="111.7">CN2</text>
<text x="355.5" y="111.7">RXD</text>
<text x="369.9" y="111.7">R12</text>
<text x="5.6" y="117.1">B</text>
<text x="42" y="115.3">1</text>
<text x="42" y="118.9">2</text>
<text x="63.9" y="114.9">47uF 10V</text>
<text x="89.5" y="118.9">USB2DM</text>
<text x="121.8" y="115.3">R3</text>
<text x="132.6" y="115.3">27R</text>
<text x="169.6" y="115.3">29</text>
<text x="178.3" y="117.1">USB2DM</text>
<text x="215.8" y="117.1">IOBUS7</text>
<text x="232.5" y="115.3">19</text>
<text x="290.8" y="115.3">Fuse 0.5A</text>
<text x="290.8" y="118.9">RTS#</text>
<text x="325.7" y="117.1">1</text>
<text x="380.7" y="115.3">47k</text>
<text x="412" y="117.1">B</text>
<text x="42" y="122.5">3</text>
<text x="89.5" y="122.5">USB2DP</text>
<text x="215.8" y="124.3">IOBUS8</text>
<text x="232.5" y="122.5">20</text>
<text x="325.7" y="120.7">2</text>
<text x="325.7" y="124.3">3</text>
<text x="355.5" y="122.5">RTS#</text>
<text x="369.9" y="122.5">R13</text>
<text x="42" y="126.1">4</text>
<text x="121.8" y="126.1">R4</text>
<text x="132.6" y="126.1">27R</text>
<text x="169.6" y="126.1">28</text>
<text x="178.3" y="127.9">USB2DP</text>
<text x="214.2" y="131.5">IOBUS10</text>
<text x="215.8" y="127.9">IOBUS9</text>
<text x="232.5" y="126.1">21</text>
<text x="232.5" y="129.7">22</text>
<text x="290.8" y="126.1">RXD</text>
<text x="290.8" y="129.7">TXD</text>
<text x="325.7" y="127.9">4</text>
<text x="325.7" y="131.5">5</text>
<text x="380.7" y="126.1">47k</text>
<text x="31.9" y="133.3">CN-USB</text>
<text x="63.9" y="136.5">C5</text>
<text x="85.5" y="136.5">C6</text>
<text x="214.2" y="135.1">IOBUS11</text>
<text x="232.5" y="133.3">23</text>
<text x="290.8" y="133.3">CTS#</text>
<text x="325.7" y="135.1">6</text>
<text x="355.5" y="133.3">CTS#</text>
<text x="369.9" y="133.3">R14</text>
<text x="380.7" y="136.9">47k</text>
<text x="27.6" y="138.5" transform="rotate(-90 27.6 138.5)">5</text>
<text x="63.9" y="140.1">47pF</text>
<text x="85.5" y="140.1">47pF</text>
<text x="154.2" y="140.5">PROG#</text>
<text x="169.6" y="140.5">10</text>
<text x="178.3" y="142.3">PROG#</text>
<text x="214.2" y="142.3">IOBUS12</text>
<text x="232.5" y="140.5">31</text>
<text x="247.7" y="140.5">TXD</text>
<text x="290.8" y="140.5">RI#</text>
<text x="325.7" y="138.7">7</text>
<text x="325.7" y="142.3">8</text>
<text x="154.2" y="147.7">RESET#</text>
<text x="171.2" y="147.7">9</text>
<text x="178.3" y="149.4">RESET#</text>
<text x="214.2" y="145.8">IOBUS13</text>
<text x="214.2" y="149.4">IOBUS14</text>
<text x="232.5" y="144.1">32</text>
<text x="232.5" y="147.7">33</text>
<text x="247.7" y="144.1">RXD</text>
<text x="247.7" y="147.7">RTS#</text>
<text x="325" y="147.7">CON8</text>
<text x="355.5" y="144.1">RI#</text>
<text x="369.9" y="144.1">R15</text>
<text x="380.7" y="147.7">47k</text>
<text x="214.2" y="153">IOBUS15</text>
<text x="232.5" y="154.9">35</text>
<text x="232.5" y="151.3">34</text>
<text x="247.7" y="151.3">CTS#</text>
<text x="308.9" y="154.9">GND</text>
<text x="214.2" y="156.6">IOBUS16</text>
<text x="214.2" y="160.2">IOBUS17</text>
<text x="232.5" y="158.4">36</text>
<text x="247.6" y="158.4">PUP1</text>
<text x="341.9" y="158.4">5V0</text>
<text x="24.8" y="165.6">GND</text>
<text x="171.2" y="162">4</text>
<text x="178.3" y="163.8">XTIN</text>
<text x="214.2" y="163.8">IOBUS18</text>
<text x="214.2" y="167.4">IOBUS19</text>
<text x="232.5" y="162">37</text>
<text x="232.5" y="165.6">38</text>
<text x="247.6" y="162">PUP2</text>
<text x="247.7" y="165.6">RI#</text>
<text x="121.5" y="173.5">Y1</text>
<text x="232.5" y="172.8">41</text>
<text x="280.8" y="172.8">3V3</text>
<text x="337.6" y="169.2">D1</text>
<text x="117.3" y="176.4">1</text>
<text x="128.3" y="176.4">2</text>
<text x="171.2" y="176.4">5</text>
<text x="178.3" y="178.2">XTOUT</text>
<text x="214.2" y="174.6">IOBUS20</text>
<text x="214.2" y="178.2">IOBUS21</text>
<text x="232.5" y="176.4">42</text>
<text x="319.6" y="176.4">PMEG2010AEB</text>
<text x="380.7" y="176.4">J1</text>
<text x="5.6" y="185.4">C</text>
<text x="28.3" y="183.6">LED1</text>
<text x="42.7" y="183.6">R5</text>
<text x="53.5" y="183.6">330R</text>
<text x="121.5" y="182.9">12MHz</text>
<text x="214.2" y="181.8">IOBUS22</text>
<text x="214.2" y="185.4">IOBUS23</text>
<text x="232.5" y="180">43</text>
<text x="232.5" y="183.6">44</text>
<text x="292.6" y="183.6">CN3</text>
<text x="308.8" y="180">DBG</text>
<text x="376.2" y="180">1</text>
<text x="376.2" y="183.6">2</text>
<text x="383.2" y="181.8">1</text>
<text x="383.2" y="185.4">2</text>
<text x="388.8" y="181.8">Debug.IF</text>
<text x="412" y="185.4">C</text>
<text x="117.9" y="186.8">C7</text>
<text x="117.9" y="190.4">27pF</text>
<text x="135.8" y="186.8">C8</text>
<text x="135.8" y="190.4">27pF</text>
<text x="171.2" y="190.8">7</text>
<text x="214.2" y="189">IOBUS24</text>
<text x="232.5" y="187.2">45</text>
<text x="232.5" y="190.8">46</text>
<text x="247.6" y="187.2">ACBUS4</text>
<text x="247.6" y="190.8">ACBUS5</text>
<text x="268.9" y="189.7">R6</text>
<text x="293.3" y="189">1</text>
<text x="308.8" y="190.8">RESET#</text>
<text x="323.2" y="190.8">R16</text>
<text x="334" y="190.8">100R</text>
<text x="376.2" y="187.2">3</text>
<text x="376.2" y="190.8">4</text>
<text x="383.2" y="189">3</text>
<text x="388.8" y="189">GND</text>
<text x="57.1" y="198">GK</text>
<text x="67.1" y="192.2" transform="rotate(-90 67.1 192.2)">1</text>
<text x="82.3" y="198">LP1</text>
<text x="171.2" y="198">8</text>
<text x="178.3" y="192.6">VREG OUT</text>
<text x="214.2" y="192.6">IOBUS25</text>
<text x="214.2" y="196.2">IOBUS26</text>
<text x="232.5" y="194.4">47</text>
<text x="232.5" y="198">48</text>
<text x="247.6" y="194.4">ACBUS6</text>
<text x="268.9" y="195.5">10K</text>
<text x="293.3" y="192.6">2</text>
<text x="293.3" y="196.2">3</text>
<text x="308.8" y="194.4">PROG#</text>
<text x="323.2" y="194.4">R17</text>
<text x="334" y="198">100R</text>
<text x="376.2" y="194.4">5</text>
<text x="376.2" y="198">6</text>
<text x="383.2" y="192.6">4</text>
<text x="383.2" y="196.2">5</text>
<text x="388.7" y="196.2">PROG#</text>
<text x="388.9" y="192.6">RESET#</text>
<text x="81.5" y="201.5">LED-BICOLOR</text>
<text x="111.1" y="201.5">GND</text>
<text x="129.1" y="201.5">GND</text>
<text x="178.3" y="199.8">TEST</text>
<text x="214.2" y="199.8">IOBUS27</text>
<text x="292.6" y="201.5">CON3</text>
<text x="383.2" y="199.8">6</text>
<text x="389" y="199.8">VBUS</text>
<text x="82.3" y="205.1">GREEN/RED</text>
<text x="161.4" y="205.1">GND</text>
<text x="348" y="204.8">C15</text>
<text x="348" y="208.4">4.7uF</text>
<text x="362.4" y="204.8">C16</text>
<text x="362.4" y="208.4">0.1uF</text>
<text x="379.1" y="205.1">2.0mm Male Header</text>
<text x="75.1" y="212.3">RK</text>
<text x="143" y="215.6">C9</text>
<text x="157.4" y="215.6">C10</text>
<text x="191.2" y="210.5" transform="rotate(-90 191.2 210.5)">AGND</text>
<text x="198.4" y="210.5" transform="rotate(-90 198.4 210.5)">GND</text>
<text x="202" y="210.5" transform="rotate(-90 202 210.5)">GND</text>
<text x="205.6" y="210.5" transform="rotate(-90 205.6 210.5)">GND</text>
<text x="209.2" y="210.5" transform="rotate(-90 209.2 210.5)">GND</text>
<text x="222.5" y="215.9">IC_VNC2_48LQFP</text>
<text x="280.1" y="212.3">GND</text>
<text x="67.1" y="217.6" transform="rotate(-90 67.1 217.6)">2</text>
<text x="143.4" y="219.5">4.7uF</text>
<text x="157.4" y="219.2">100nF</text>
<text x="189.4" y="217.6" transform="rotate(-90 189.4 217.6)">6</text>
<text x="196.6" y="217.6" transform="rotate(-90 196.6 217.6)">1</text>
<text x="200.2" y="219.2" transform="rotate(-90 200.2 219.2)">24</text>
<text x="203.8" y="219.2" transform="rotate(-90 203.8 219.2)">27</text>
<text x="207.4" y="219.2" transform="rotate(-90 207.4 219.2)">39</text>
<text x="375.3" y="221.3">Debugger interface is</text>
<text x="28.3" y="223.1">LED2</text>
<text x="236.5" y="226.4">XL1</text>
<text x="261.7" y="226.4">XL2</text>
<text x="290.8" y="226.7">RESET#</text>
<text x="304.8" y="223.1">JP1</text>
<text x="355.6" y="223.1">GND</text>
<text x="375.3" y="224.9">accessible only when</text>
<text x="143.5" y="233.9">GND</text>
<text x="186.6" y="233.9">GND</text>
<text x="316" y="233.9">SIP-3</text>
<text x="375.3" y="228.5">enclosure is opened.</text>
<text x="236.5" y="239.6">JUMPER-2mm</text>
<text x="261.7" y="239.6">JUMPER-2mm</text>
<text x="298" y="237.5">PROG#</text>
<text x="323.3" y="241.1">GND</text>
<text x="5.5" y="253.7">D</text>
<text x="245.9" y="255.4">Title</text>
<text x="335.7" y="255.4">Future Technology Devices International</text>
<text x="411.9" y="253.7">D</text>
<text x="335.7" y="260.9">Unit 1, 2 Seaward Place</text>
<text x="245.9" y="268">Size:</text>
<text x="271" y="268">Number: HW_214</text>
<text x="303.4" y="268">Revision:1.0</text>
<text x="335.7" y="264.5">Centurion Business Park</text>
<text x="335.7" y="268">Glasgow</text>
<text x="245.9" y="273.4">Date: 24/05/2013</text>
<text x="276.4" y="273.4">Time: 10:57:35</text>
<text x="303.4" y="273.4">Sheet1</text>
<text x="315.6" y="273.4">of 1</text>
<text x="335.7" y="273.4">G41 1HH</text>
<text x="245.9" y="277">File:</text>
<text x="254.8" y="277">VDRIVE3.SchDoc</text>
<text x="54" y="282.4">1</text>
<text x="157.4" y="282.4">2</text>
<text x="260.8" y="282.4">3</text>
<text x="364.2" y="282.4">4</text>
</g>
</svg>
